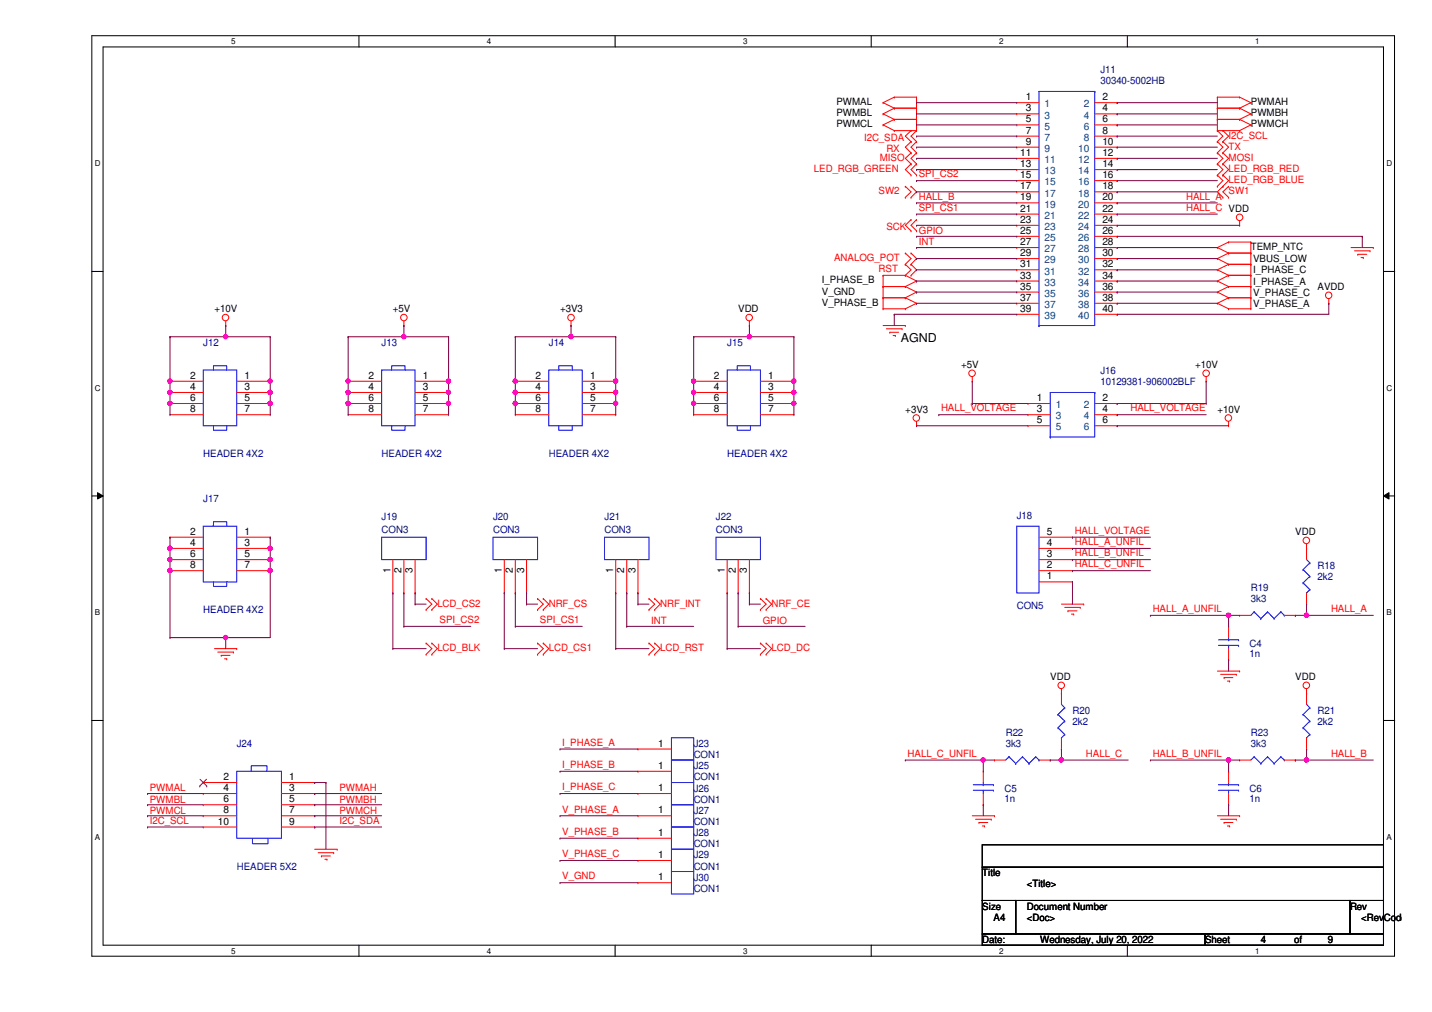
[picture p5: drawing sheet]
<svg xmlns="http://www.w3.org/2000/svg" width="297mm" height="210mm" viewBox="0 0 297 210" stroke-linecap="round" stroke-linejoin="round" font-family="sans-serif">
<path d="M19.1 7.4h270.2v190.9h-270.2zM21.4 9.7h265.6v186.3h-265.6z" fill="none" stroke="#000" stroke-width=".21"/>
<g fill="#fff">
<path d="M47.9 7.7h1v1.8h-1z"/>
<path d="M47.9 196.3h1v1.9h-1z"/>
</g>
<path d="M74.5 7.4v2.3M74.5 196v2.4" fill="none" stroke="#000" stroke-width=".21"/>
<g fill="#fff">
<path d="M101 7.7h.9v1.8h-.9z"/>
<path d="M101 196.3h.9v1.9h-.9z"/>
</g>
<path d="M127.6 7.4v2.3M127.6 196v2.4" fill="none" stroke="#000" stroke-width=".21"/>
<g fill="#fff">
<path d="M154.1 7.7h1v1.8h-1z"/>
<path d="M154.1 196.3h1v1.9h-1z"/>
</g>
<path d="M180.7 7.4v2.3M180.7 196v2.4" fill="none" stroke="#000" stroke-width=".21"/>
<g fill="#fff">
<path d="M207.3 7.7h.9v1.8h-.9z"/>
<path d="M207.3 196.3h.9v1.9h-.9z"/>
</g>
<path d="M233.8 7.4v2.3M233.8 196v2.4" fill="none" stroke="#000" stroke-width=".21"/>
<g fill="#fff">
<path d="M260.4 7.7h.9v1.8h-.9z"/>
<path d="M260.4 196.3h.9v1.9h-.9z"/>
<path d="M19.6 33h1.2v1.9h-1.2z"/>
<path d="M287.6 33h1.2v1.9h-1.2z"/>
<path d="M19.6 79.6h1.2v1.8h-1.2z"/>
<path d="M287.6 79.6h1.2v1.8h-1.2z"/>
</g>
<path d="M19.1 56.3h2.3M287 56.3h2.3" fill="none" stroke="#000" stroke-width=".21"/>
<g fill="#fff">
<path d="M19.6 126.2h1.1v1.8h-1.1z"/>
<path d="M287.6 126.2h1.1v1.8h-1.1z"/>
</g>
<path d="M19.1 102.9h2.3M20.2 102.2l1.2 .7-1.2 .6zM287 102.9l1.1-.7v1.3zM287 102.9h2.3" fill="none" stroke="#000" stroke-width=".21"/>
<path d="M20.2 102.2l1.2 .7-1.2 .6zM287 102.9l1.1-.7v1.3z" fill="#000"/>
<g fill="#fff">
<path d="M19.6 172.7h1.1v1.9h-1.1z"/>
<path d="M287.6 172.7h1.1v1.9h-1.1z"/>
</g>
<path d="M19.1 149.4h2.3M287 149.4h2.3M203.8 175.2h83.2v4.7h-83.2zM203.8 179.9h83.2v6.9h-83.2zM203.8 186.8h6.9v6.9h-6.9zM203.8 193.7h46.2v2.3h-46.2zM210.7 186.8h69.3v6.9h-69.3zM250 193.7h37v2.3h-37zM280 186.8h7v6.9h-7z" fill="none" stroke="#000" stroke-width=".21"/>
<g fill="none" stroke="#f00" stroke-width=".21">
<path d="M183.2 21.3h.1M183.2 23.6h.1M183.2 25.9h.1M183.2 21.3l2.3 1.1M183.2 23.6l2.3 1.2M183.2 25.9l2.3 1.2M185.5 22.4h.1M185.5 20.2h.1M185.5 24.8h.1M185.5 27.1h.1M185.5 22.4h4.6M185.5 20.2l-2.3 1.1"/>
<path d="M185.5 20.2h4.6M185.5 24.8h4.6M185.5 22.4l-2.3 1.2M185.5 27.1h4.6M185.5 24.8l-2.3 1.1M187.8 38.6h.1M187.8 38.6l1.2 1.2-1.2 1.1M189 34h.1M189 36.3h.1M189 38.6h.1M189 31.7h.1M189 27.1h.1"/>
<path d="M189 29.4h.1M189 34l-1.2 1.2 1.2 1.1M189 38.6l1.1 1.2-1.1 1.1M189 31.7l-1.2 1.2 1.2 1.1M189 27.1l-1.2 1.1 1.2 1.2M189 29.4l-1.2 1.1 1.2 1.2M190.1 20.2h.1M190.1 22.4h.1M190.1 24.8h.1M190.1 27.1h.1M190.1 34h.1M190.1 36.3h.1"/>
<path d="M190.1 31.7h.1M190.1 29.4h.1M190.1 20.2v6.9M190.1 34l-1.1 1.2 1.1 1.1M190.1 31.7l-1.1 1.2 1.1 1.1M190.1 27.1l-1.1 1.1 1.1 1.2M190.1 29.4l-1.1 1.1 1.1 1.2M210.9 21.3h.1M210.9 23.6h.1M210.9 25.9h.1M210.9 28.2h.1M210.9 30.5h.1"/>
<path d="M210.9 32.9h.1M210.9 35.2h.1M210.9 37.5h.1M210.9 39.8h.1M210.9 21.3h4.6M210.9 23.6h4.6M210.9 25.9h4.6M210.9 28.2h4.6M210.9 30.5h4.6M210.9 32.9h4.6M210.9 35.2h4.6M210.9 37.5h4.6"/>
<path d="M210.9 39.8h4.6M227.1 21.3h4.6M227.1 23.6h4.6M227.1 25.9h4.6M227.1 28.2h4.6M227.1 30.5h4.6M227.1 32.9h4.6M227.1 35.2h4.6M227.1 37.5h4.6M227.1 39.8h4.6M231.7 21.3h.1M231.7 23.6h.1"/>
<path d="M231.7 25.9h.1M231.7 28.2h.1M231.7 30.5h.1M231.7 32.9h.1M231.7 35.2h.1M231.7 37.5h.1M231.7 39.8h.1M252.5 22.4h.1M252.5 20.2h.1M252.5 24.8h.1M252.5 27.1h.1M252.5 36.3h.1"/>
<path d="M252.5 34h.1M252.5 38.6h.1M252.5 31.7h.1M252.5 29.4h.1M252.5 22.4h4.6M252.5 20.2h4.6M252.5 24.8h4.6M252.5 27.1h4.6M252.5 20.2v6.9M252.5 34l1.2 1.2-1.2 1.1M252.5 36.3l1.2 1.2-1.2 1.1M252.5 31.7l1.2 1.2-1.2 1.1"/>
<path d="M252.5 27.1l1.2 1.1-1.2 1.2M252.5 29.4l1.2 1.1-1.2 1.2M253.7 36.3h.1M253.7 34h.1M253.7 38.6h.1M253.7 31.7h.1M253.7 29.4h.1M253.7 27.1h.1M253.7 34l1.1 1.2-1.1 1.1M253.7 36.3l1.1 1.2-2.3 2.3 1.2 1.1M253.7 31.7l1.1 1.2-1.1 1.1M253.7 27.1l1.1 1.1-1.1 1.2"/>
<path d="M253.7 29.4l1.1 1.1-1.1 1.2M254.8 38.6h.1M254.8 38.6l-1.1 1.2 1.1 1.1M257.1 20.2h.1M257.1 22.4h.1M257.1 24.8h.1M257.1 27.1h.1M257.1 20.2l2.4 1.1M257.1 22.4l2.4 1.2M257.1 24.8l2.4 1.1M259.5 21.3h.1M259.5 23.6h.1"/>
<path d="M259.5 25.9h.1M259.5 21.3l-2.4 1.1M259.5 23.6l-2.4 1.2M259.5 25.9l-2.4 1.2M183.2 59.4h.1M183.2 57.1h.1M183.2 57.1h4.6M183.2 59.4h4.6M183.2 57.1v6.9M187.8 59.4h.1M187.8 57.1h.1M187.8 54.8h.1"/>
<path d="M187.8 52.5h.1M187.8 40.9h.1M187.8 59.4l2.3 1.2M187.8 57.1l2.3 1.2M187.8 54.8l1.2 1.2-1.2 1.1M187.8 52.5l1.2 1.1-1.2 1.2M189 57.1h.1M189 54.8h.1M189 52.5h.1M189 40.9h.1M189 45.6h.1M189 47.9h.1"/>
<path d="M189 54.8l1.1 1.2-1.1 1.1M189 52.5l1.1 1.1-1.1 1.2M189 45.6l-1.2 1.1 1.2 1.2M190.1 58.3h.1M190.1 45.6h.1M190.1 47.9h.1M190.1 58.3l-2.3 1.1M190.1 45.6l-1.1 1.1 1.1 1.2M210.9 42.1h.1M210.9 44.4h.1M210.9 46.7h.1M210.9 49h.1"/>
<path d="M210.9 51.3h.1M210.9 53.6h.1M210.9 56h.1M210.9 58.3h.1M210.9 51.3h4.6M210.9 42.1h4.6M210.9 44.4h4.6M210.9 46.7h4.6M210.9 49h4.6M210.9 53.6h4.6M210.9 56h4.6M210.9 58.3h4.6"/>
<path d="M227.1 51.3h4.6M227.1 42.1h4.6M227.1 44.4h4.6M227.1 46.7h4.6M227.1 49h4.6M227.1 53.6h4.6M227.1 56h4.6M227.1 58.3h4.6M231.7 42.1h.1M231.7 44.4h.1M231.7 46.7h.1M231.7 49h.1"/>
<path d="M231.7 51.3h.1M231.7 53.6h.1M231.7 56h.1M231.7 58.3h.1M252.5 51.3h.1M252.5 53.6h.1M252.5 56h.1M252.5 58.3h.1M252.5 51.3l2.3 1.2M252.5 53.6l2.3 1.2M252.5 56l2.3 1.1M252.5 58.3l2.3 1.1"/>
<path d="M253.7 40.9h.1M254.8 52.5h.1M254.8 50.2h.1M254.8 54.8h.1M254.8 57.1h.1M254.8 59.4h.1M254.8 40.9h.1M254.8 52.5h4.7M254.8 50.2l-2.3 1.1M254.8 50.2h4.7M254.8 52.5l-2.3 1.1M254.8 54.8h4.7"/>
<path d="M254.8 54.8l-2.3 1.2M254.8 57.1h4.7M254.8 57.1l-2.3 1.2M254.8 59.4h4.7M254.8 59.4l-2.3 1.2M257.1 46.7h.1M257.1 45.8v.9M259.5 50.2h.1M259.5 52.5h.1M259.5 54.8h.1M259.5 57.1h.1M259.5 59.4h.1"/>
<path d="M259.5 50.2v13.8M280.2 51.3h4.7M281 52h3.2M281.6 52.7h.1M281.6 52.7h1.9M282.3 53.4h.5M282.8 53.4h.1M284.2 52h.1M284.9 51.3h.1M35.3 79.1h.1M35.3 79.1h6.9M46.8 67.5h.1"/>
<path d="M46.8 66.6v.9M49.1 79.1h6.9M56 79.1h.1M72.2 79.1h.1M72.2 79.1h7M83.8 67.5h.1M83.8 66.6v.9M86.1 79.1h6.9M93 79.1h.1M106.9 79.1h.1M106.9 79.1h6.9M118.4 67.5h.1"/>
<path d="M118.4 66.6v.9M120.8 79.1h6.9M127.7 79.1h.1M143.9 79.1h.1M143.9 79.1h6.9M155.4 67.5h.1M155.4 66.6v.9M157.7 79.1h7M164.7 79.1h.1M183.2 64h.1M183.2 61.8h.1M183.2 61.8h4.6"/>
<path d="M183.2 64h4.6M183.2 67.5h4.6M183.9 68.2h3.2M184.6 68.9h.1M184.6 68.9h1.8M185.3 69.6h.4M185.7 69.6h.1M187.1 68.2h.1M187.8 64h.1M187.8 61.8h.1M187.8 67.5h.1M187.8 61.8l2.3 1.1"/>
<path d="M190.1 62.9h.1M190.1 60.6h.1M190.1 62.9l-2.3 1.1M190.1 60.6l-2.3 1.2M201.7 79.1h.1M201.7 78.1v1M210.9 60.6h.1M210.9 62.9h.1M210.9 65.2h.1M210.9 60.6h4.6M210.9 62.9h4.6M210.9 65.2h4.6"/>
<path d="M227.1 60.6h4.6M227.1 62.9h4.6M227.1 65.2h4.6M231.7 60.6h.1M231.7 62.9h.1M231.7 65.2h.1M250.2 79.1h.1M250.2 78.1v1M252.5 62.9h.1M252.5 60.6h.1M252.5 62.9l2.3 1.1M252.5 60.6l2.3 1.2"/>
<path d="M254.8 61.8h.1M254.8 64h.1M254.8 61.8l-2.3 1.1M254.8 61.8h4.7M254.8 64h4.7M259.5 61.8h.1M259.5 64h.1M275.6 62.9h.1M275.6 62v.9M35.3 81.4h.1M35.3 83.7h.1M35.3 86h.1"/>
<path d="M35.3 81.4h6.9M35.3 83.7h6.9M35.3 86h6.9M49.1 81.4h6.9M49.1 83.7h6.9M49.1 86h6.9M56 81.4h.1M56 83.7h.1M56 86h.1M72.2 81.4h.1M72.2 83.7h.1M72.2 86h.1"/>
<path d="M72.2 81.4h7M72.2 83.7h7M72.2 86h7M86.1 81.4h6.9M86.1 83.7h6.9M86.1 86h6.9M93 81.4h.1M93 83.7h.1M93 86h.1M106.9 81.4h.1M106.9 83.7h.1M106.9 86h.1"/>
<path d="M106.9 81.4h6.9M106.9 83.7h6.9M106.9 86h6.9M120.8 81.4h6.9M120.8 83.7h6.9M120.8 86h6.9M127.7 81.4h.1M127.7 83.7h.1M127.7 86h.1M143.9 81.4h.1M143.9 83.7h.1M143.9 86h.1"/>
<path d="M143.9 81.4h6.9M143.9 83.7h6.9M143.9 86h6.9M157.7 81.4h7M157.7 83.7h7M157.7 86h7M164.7 81.4h.1M164.7 83.7h.1M164.7 86h.1M190.1 88.3h.1M190.1 87.4v.9M213.2 83.7h.1"/>
<path d="M213.2 86h.1M213.2 88.3h.1M213.2 83.7h4.6M213.2 86h4.6M213.2 88.3h4.6M227.1 83.7h4.6M227.1 86h4.6M227.1 88.3h4.6M231.7 83.7h.1M231.7 86h.1M231.7 88.3h.1M254.8 88.3h.1"/>
<path d="M254.8 87.4v.9M35.3 111.4h.1M35.3 113.7h.1M35.3 116.1h.1M35.3 118.4h.1M35.3 118.4h6.9M35.3 116.1h6.9M35.3 113.7h6.9M35.3 111.4h6.9M49.1 118.4h6.9M49.1 116.1h6.9M49.1 113.7h6.9"/>
<path d="M49.1 111.4h6.9M56 111.4h.1M56 113.7h.1M56 116.1h.1M56 118.4h.1M81.5 116.1v6.9M83.8 116.1v6.9M86.1 116.1v6.9M104.6 116.1v6.9M106.9 116.1v6.9M109.2 116.1v6.9M127.7 116.1v6.9"/>
<path d="M130 116.1v6.9M132.3 116.1v6.9M150.8 116.1v6.9M153.1 116.1v6.9M155.4 116.1v6.9M215.5 118.4h7M215.5 116.1h7M215.5 113.7h7M215.5 111.4h7M222.5 118.4h.1M222.5 116.1h.1M222.5 113.7h.1"/>
<path d="M222.5 111.4h.1M271 113.7h.1M271 112.8v3.3M44.5 134.5h4.6M45.2 135.3h3.2M45.9 135.9h.1M45.9 135.9h1.8M46.6 136.7h.4M47 136.7h.1M48.4 135.3h.1M49.1 134.5h.1M81.5 123h.1"/>
<path d="M83.8 123h.1M86.1 123h.1M88.4 126.4h.1M88.4 124.2h.1M88.4 135.7h.1M88.4 133.4h.1M88.4 124.2l1.2 1.1-1.2 1.1M88.4 133.4l1.2 1.1-1.2 1.2M89.6 126.4h.1M89.6 124.2h.1M89.6 135.7h.1M89.6 133.4h.1"/>
<path d="M89.6 124.2l1.1 1.1-1.1 1.1M89.6 133.4l1.1 1.1-1.1 1.2M104.6 123h.1M106.9 123h.1M109.2 123h.1M111.5 126.4h.1M111.5 124.2h.1M111.5 135.7h.1M111.5 133.4h.1M111.5 124.2l1.2 1.1-1.2 1.1M111.5 133.4l1.2 1.1-1.2 1.2M112.7 126.4h.1"/>
<path d="M112.7 124.2h.1M112.7 135.7h.1M112.7 133.4h.1M112.7 124.2l1.1 1.1-1.1 1.1M112.7 133.4l1.1 1.1-1.1 1.2M127.7 123h.1M130 123h.1M132.3 123h.1M134.6 126.4h.1M134.6 124.2h.1M134.6 135.7h.1M134.6 133.4h.1"/>
<path d="M134.6 124.2l1.2 1.1-1.2 1.1M134.6 133.4l1.2 1.1-1.2 1.2M135.8 126.4h.1M135.8 124.2h.1M135.8 135.7h.1M135.8 133.4h.1M135.8 124.2l1.1 1.1-1.1 1.1M135.8 133.4l1.1 1.1-1.1 1.2M150.8 123h.1M153.1 123h.1M155.4 123h.1M157.7 126.4h.1"/>
<path d="M157.7 124.2h.1M157.7 135.7h.1M157.7 133.4h.1M157.7 124.2l1.2 1.1-1.2 1.1M157.7 133.4l1.2 1.1-1.2 1.2M158.9 126.4h.1M158.9 124.2h.1M158.9 135.7h.1M158.9 133.4h.1M158.9 124.2l1.2 1.1-1.2 1.1M158.9 133.4l1.2 1.1-1.2 1.2M215.5 120.7h7"/>
<path d="M220.2 125.3h4.6M220.9 126h3.2M221.5 126.7h.1M221.5 126.7h1.9M222.3 127.4h.4M222.5 120.7h.1M222.7 127.4h.1M224.1 126h.1M224.8 125.3h.1M252.5 139.2h4.6M253.2 139.9h3.3M254.8 129.9h.1"/>
<path d="M254.8 136.9h.1M254.8 129.9v2.3M254.8 134.5v2.4M256.5 139.9h.1M257.1 139.2h.1M257.1 127.6h.1M257.1 127.6h2.4M266.4 127.6h2.3M268.7 127.6h.1M271 125.3h.1M271 123v2.3M132.3 155.4h.1"/>
<path d="M132.3 160h.1M132.3 155.4h7M132.3 160h7M204 160h.1M204 160v2.3M206.3 157.6h.1M206.3 157.6h2.3M215.5 157.6h2.3M217.8 157.6h.1M220.2 143.8h.1M220.2 155.4h.1M220.2 142.9v3.2"/>
<path d="M220.2 153v2.4M253.9 140.5h.1M253.9 140.5h1.8M254.6 141.3h.5M254.8 160h.1M254.8 160v2.3M255.1 141.3h.1M257.1 157.6h.1M257.1 157.6h2.4M266.4 157.6h2.3M268.7 157.6h.1M271 143.8h.1"/>
<path d="M271 155.4h.1M271 142.9v3.2M271 153v2.4M42.2 162.3h.1M42.2 164.6h.1M42.2 166.9h.1M42.2 169.2h.1M42.2 171.5h.1M42.2 169.2h6.9M42.2 162.3h6.9M42.2 164.6h6.9M42.2 166.9h6.9"/>
<path d="M42.2 171.5h6.9M58.4 169.2h6.9M58.4 162.3h6.9M58.4 164.6h6.9M58.4 166.9h6.9M58.4 171.5h6.9M65.3 162.3h.1M65.3 164.6h.1M65.3 166.9h.1M65.3 169.2h.1M65.3 171.5h.1M65.3 176.1h4.6"/>
<path d="M66 176.9h3.2M66.7 177.5h.1M66.7 177.5h1.8M67.4 178.2h.4M67.8 178.2h.1M69.2 176.9h.1M69.9 176.1h.1M132.3 173.9h.1M132.3 164.6h.1M132.3 178.5h.1M132.3 169.2h.1M132.3 169.2h7"/>
<path d="M132.3 173.9h7M132.3 164.6h7M132.3 178.5h7M201.7 169.2h4.6M202.4 169.9h3.2M203.1 170.6h.1M203.1 170.6h1.8M203.8 171.3h.4M204 166.9h.1M204 164.6v2.3M204.2 171.3h.1M205.6 169.9h.1"/>
<path d="M206.3 169.2h.1M252.5 169.2h4.6M253.2 169.9h3.3M253.9 170.6h.1M253.9 170.6h1.8M254.6 171.3h.5M254.8 166.9h.1M254.8 164.6v2.3M255.1 171.3h.1M256.5 169.9h.1M257.1 169.2h.1M132.3 183.1h.1"/>
<path d="M132.3 183.1h7"/>
<circle cx="257.1" cy="45.1" r=".68"/>
<circle cx="46.8" cy="65.9" r=".68"/>
<circle cx="83.8" cy="65.9" r=".68"/>
<circle cx="118.5" cy="65.9" r=".68"/>
<circle cx="155.4" cy="65.9" r=".68"/>
<circle cx="201.6" cy="77.4" r=".68"/>
<circle cx="250.2" cy="77.4" r=".68"/>
<circle cx="275.6" cy="61.2" r=".67"/>
<circle cx="190.1" cy="86.7" r=".68"/>
<circle cx="254.8" cy="86.7" r=".68"/>
<circle cx="271" cy="112.1" r=".68"/>
<circle cx="220.1" cy="142.1" r=".68"/>
<circle cx="271" cy="142.1" r=".68"/>
</g>
<g fill="none" stroke="#00f" stroke-width=".21">
<path d="M227.1 19h.1M227.1 19v48.5h-11.6M227.1 19h-11.6v48.5M42.2 76.7h6.9v11.6h-6.9zM44.3 76.7v-.8h2.7v.8M79.2 76.7h6.9v11.6h-6.9zM81.2 76.7v-.8h2.8v.8M113.8 76.7h7v11.6h-7zM115.9 76.7v-.8h2.8v.8M150.8 76.7h6.9v11.6h-6.9zM152.9 76.7v-.8h2.8v.8M215.5 67.5h.1"/>
<path d="M44.3 88.3v.9h2.7v-.9M81.2 88.3v.9h2.8v-.9M115.9 88.3v.9h2.8v-.9M152.9 88.3v.9h2.8v-.9M217.8 90.6h.1M227.1 81.4h.1M227.1 81.4h-9.3v9.2M227.1 81.4v9.2h-9.3M42.2 109.1h6.9v11.6h-6.9zM44.3 109.1v-.9h2.7v.9M79.2 111.4h9.2v4.7h-9.2zM102.3 111.4h9.2v4.7h-9.2z"/>
<path d="M125.4 111.4h9.2v4.7h-9.2zM148.5 111.4h9.2v4.7h-9.2zM210.9 109.1h4.6v13.9h-4.6zM270.3 118.2h.1M270.3 118.2l1.4 1.3M271 116.1l.7 .7M271.7 116.8h.1M271.7 119.5h.1M271.7 116.8l-1.4 1.4M271.7 119.5l-1.4 1.4M44.3 120.7v.9h2.7v-.9M252.7 133.9h4.2"/>
<path d="M252.7 132.7h4.2M254.8 132.7h.1M254.8 133.9h.1M254.8 132.2v.5M254.8 133.9v.6M256.9 133.9h.1M256.9 132.7h.1M260.1 126.9h.1M260.1 126.9l-.6 .7M260.1 126.9l1.4 1.4M261.5 128.3h.1M262.9 126.9h.1"/>
<path d="M262.9 126.9l-1.4 1.4M262.9 126.9l1.4 1.4M264.3 128.3h.1M265.7 126.9h.1M265.7 126.9l-1.4 1.4M265.7 126.9l.7 .7M266.4 127.6h.1M270.3 120.9h.1M270.3 120.9l1.4 1.4M271 123h.1M271.7 122.3h.1M271.7 122.3l-.7 .7"/>
<path d="M49.1 160h9.3v13.9h-9.3zM52.1 160v-1.2h3.3v1.2M139.3 153h4.6v4.6h-4.6zM139.3 157.6h4.6v4.7h-4.6zM209.3 157h.1M209.3 157l-.7 .6M209.3 157l1.4 1.4M210.7 158.4h.1M212.1 157h.1M212.1 157l-1.4 1.4M212.1 157l1.3 1.4M213.4 158.4h.1"/>
<path d="M214.8 157h.1M214.8 157l-1.4 1.4M214.8 157l.7 .6M215.5 157.6h.1M219.5 148.2h.1M219.5 151h.1M219.5 148.2l1.4 1.4M219.5 151l1.4 1.4M220.2 153h.1M220.2 146.1l.7 .7M220.9 146.8h.1M220.9 149.6h.1"/>
<path d="M220.9 152.4h.1M220.9 146.8l-1.4 1.4M220.9 149.6l-1.4 1.4M220.9 152.4l-.7 .6M260.1 157h.1M260.1 157l-.6 .6M260.1 157l1.4 1.4M261.5 158.4h.1M262.9 157h.1M262.9 157l-1.4 1.4M262.9 157l1.4 1.4M264.3 158.4h.1"/>
<path d="M265.7 157h.1M265.7 157l-1.4 1.4M265.7 157l.7 .6M266.4 157.6h.1M270.3 148.2h.1M270.3 151h.1M270.3 148.2l1.4 1.4M270.3 151l1.4 1.4M271 153h.1M271 146.1l.7 .7M271.7 146.8h.1M271.7 149.6h.1"/>
<path d="M271.7 152.4h.1M271.7 146.8l-1.4 1.4M271.7 149.6l-1.4 1.4M271.7 152.4l-.7 .6M52.4 173.9v1.1h3.2v-1.1M139.3 171.5h4.6v4.6h-4.6zM139.3 162.3h4.6v4.6h-4.6zM139.3 176.1h4.6v4.7h-4.6zM139.3 166.9h4.6v4.6h-4.6zM201.9 163.9h4.2M201.9 162.8h4.2M204 162.8h.1"/>
<path d="M204 163.9h.1M204 162.3v.5M204 163.9v.7M206.1 163.9h.1M206.1 162.8h.1M252.7 163.9h4.2M252.7 162.8h4.2M254.8 162.8h.1M254.8 163.9h.1M254.8 162.3v.5M254.8 163.9v.7M256.9 163.9h.1"/>
<path d="M256.9 162.8h.1M139.3 180.8h4.6v4.6h-4.6z"/>
</g>
<path d="M41.4 163h.1M41.5 161.6l1.4 1.4M42.8 161.6l-1.4 1.4M42.9 163h.1" fill="none" stroke="#804000" stroke-width=".21"/>
<g fill="none" stroke="#800040" stroke-width=".21">
<path d="M190.1 21.3h.1M190.1 23.6h.1M190.1 25.9h.1M190.1 28.2h.1M190.1 30.5h.1M190.1 32.9h.1M190.1 35.2h.1M190.1 37.5h.1M190.1 39.8h.1M190.1 21.3h20.8M190.1 23.6h20.8M190.1 25.9h20.8"/>
<path d="M190.1 28.2h20.8M190.1 30.5h20.8M190.1 32.9h20.8M190.1 35.2h20.8M190.1 37.5h20.8M190.1 39.8h20.8M231.7 21.3h.1M231.7 23.6h.1M231.7 25.9h.1M231.7 28.2h.1M231.7 30.5h.1M231.7 32.9h.1"/>
<path d="M231.7 35.2h.1M231.7 37.5h.1M231.7 39.8h.1M231.7 21.3h20.8M231.7 23.6h20.8M231.7 25.9h20.8M231.7 28.2h20.8M231.7 30.5h20.8M231.7 32.9h20.8M231.7 35.2h20.8M231.7 37.5h20.8M231.7 39.8h20.8"/>
<path d="M190.1 58.3h.1M190.1 56h.1M190.1 53.6h.1M190.1 51.3h.1M190.1 49h.1M190.1 46.7h.1M190.1 44.4h.1M190.1 42.1h.1M190.1 42.1h20.8M190.1 44.4h20.8M190.1 46.7h20.8M190.1 49h20.8"/>
<path d="M190.1 51.3h20.8M190.1 53.6h20.8M190.1 56h20.8M190.1 58.3h20.8M231.7 42.1h.1M231.7 44.4h.1M231.7 46.7h.1M231.7 49h.1M231.7 51.3h.1M231.7 53.6h.1M231.7 56h.1M231.7 58.3h.1"/>
<path d="M231.7 42.1h20.8M231.7 44.4h20.8M231.7 46.7h25.4M231.7 49h50.9M231.7 51.3h20.8M231.7 53.6h20.8M231.7 56h20.8M231.7 58.3h20.8M282.6 49h.1M282.6 49v2.3M185.5 65.2h.1M185.5 65.2h25.4"/>
<path d="M185.5 65.2v2.3M190.1 62.9h.1M190.1 60.6h.1M190.1 60.6h20.8M190.1 62.9h20.8M201.7 79.1v4.6M231.7 60.6h.1M231.7 62.9h.1M231.7 65.2h.1M231.7 60.6h20.8M231.7 62.9h20.8M250.2 79.1v4.6"/>
<path d="M275.6 62.9h.1M275.6 62.9v2.3h-43.9M190.1 88.3h.1M190.1 88.3h23.1M194.7 86h.1M194.7 86h18.5M201.7 83.7h.1M201.7 83.7h11.5M231.7 86h.1M231.7 83.7h.1M231.7 88.3h.1M231.7 86h18.5"/>
<path d="M231.7 83.7h18.5M231.7 88.3h23.1M250.2 83.7h.1M222.5 111.4h.1M222.5 113.7h.1M222.5 116.1h.1M222.5 118.4h.1M222.5 111.4h16.1M222.5 113.7h16.1M222.5 116.1h16.1M222.5 118.4h16.1M222.5 120.7h.1"/>
<path d="M222.5 120.7v4.6M268.7 127.6h.1M271 125.3h.1M271 125.3v2.3h-2.3"/>
</g>
<circle cx="271" cy="127.6" r=".45" fill="#f0f"/>
<circle cx="271" cy="127.6" r=".45" fill="none" stroke="#f0f" stroke-width=".21"/>
<path d="M254.8 136.9h.1M254.8 127.6h.1M254.8 127.6v2.3M254.8 136.9v2.3" fill="none" stroke="#800040" stroke-width=".21"/>
<circle cx="254.8" cy="127.6" r=".45" fill="#f0f"/>
<circle cx="254.8" cy="127.6" r=".45" fill="none" stroke="#f0f" stroke-width=".21"/>
<path d="M238.6 127.6h.1M238.6 127.6h18.5M254.8 127.6h.1M271 127.6h.1M271 127.6h13.9M238.6 157.6h.1M238.6 157.6h18.5M254.8 157.6h.1M271 155.4h.1M271 155.4v2.2" fill="none" stroke="#800040" stroke-width=".21"/>
<circle cx="254.8" cy="157.6" r=".45" fill="#f0f"/>
<circle cx="254.8" cy="157.6" r=".45" fill="none" stroke="#f0f" stroke-width=".21"/>
<path d="M254.8 157.6h.1M254.8 157.6v2.4M268.7 157.6h.1M268.7 157.6h16.2M271 157.6h.1" fill="none" stroke="#800040" stroke-width=".21"/>
<circle cx="271" cy="157.6" r=".45" fill="#f0f"/>
<circle cx="271" cy="157.6" r=".45" fill="none" stroke="#f0f" stroke-width=".21"/>
<path d="M187.8 157.6h.1M187.8 157.6h16.2M220.2 155.4h.1M220.2 155.4v2.2M254.8 166.9h.1M254.8 166.9v2.3" fill="none" stroke="#800040" stroke-width=".21"/>
<circle cx="203.9" cy="157.6" r=".45" fill="#f0f"/>
<circle cx="203.9" cy="157.6" r=".45" fill="none" stroke="#f0f" stroke-width=".21"/>
<path d="M204 157.6h.1M204 157.6h2.3M204 157.6v2.4M217.8 157.6h.1M217.8 157.6h16.2M220.2 157.6h.1" fill="none" stroke="#800040" stroke-width=".21"/>
<circle cx="220.1" cy="157.6" r=".45" fill="#f0f"/>
<circle cx="220.1" cy="157.6" r=".45" fill="none" stroke="#f0f" stroke-width=".21"/>
<g fill="none" stroke="#800040" stroke-width=".21">
<path d="M35.3 69.8h.1M35.3 69.8v9.3M35.3 69.8h20.7M46.8 67.5h.1M46.8 69.8h.1M46.8 67.5v2.3M83.8 67.5h.1M83.8 67.5v2.3M118.4 67.5h.1M118.4 67.5v2.3M155.4 67.5h.1M155.4 67.5v2.3"/>
<path d="M204 166.9h.1M204 166.9v2.3"/>
</g>
<circle cx="46.8" cy="69.8" r=".45" fill="#f0f"/>
<circle cx="46.8" cy="69.8" r=".45" fill="none" stroke="#f0f" stroke-width=".21"/>
<path d="M56 69.8h.1M56 69.8v9.3M72.2 69.8h.1M72.2 69.8v9.3M72.2 69.8h20.8M83.8 69.8h.1" fill="none" stroke="#800040" stroke-width=".21"/>
<circle cx="83.7" cy="69.8" r=".45" fill="#f0f"/>
<circle cx="83.7" cy="69.8" r=".45" fill="none" stroke="#f0f" stroke-width=".21"/>
<path d="M93 69.8h.1M93 69.8v9.3M106.9 69.8h.1M106.9 69.8h20.8M106.9 69.8v9.3M118.4 69.8h.1" fill="none" stroke="#800040" stroke-width=".21"/>
<circle cx="118.4" cy="69.8" r=".45" fill="#f0f"/>
<circle cx="118.4" cy="69.8" r=".45" fill="none" stroke="#f0f" stroke-width=".21"/>
<path d="M127.7 69.8h.1M127.7 69.8v9.3M143.9 69.8h.1M143.9 69.8h20.8M143.9 69.8v9.3M155.4 69.8h.1" fill="none" stroke="#800040" stroke-width=".21"/>
<circle cx="155.4" cy="69.8" r=".45" fill="#f0f"/>
<circle cx="155.4" cy="69.8" r=".45" fill="none" stroke="#f0f" stroke-width=".21"/>
<path d="M35.3 79.1h.1M35.3 79.1v2.3M164.7 69.8h.1M164.7 69.8v9.3" fill="none" stroke="#800040" stroke-width=".21"/>
<circle cx="35.2" cy="81.4" r=".45" fill="#f0f"/>
<circle cx="35.2" cy="81.4" r=".45" fill="none" stroke="#f0f" stroke-width=".21"/>
<circle cx="35.2" cy="79.1" r=".45" fill="#f0f"/>
<circle cx="35.2" cy="79.1" r=".45" fill="none" stroke="#f0f" stroke-width=".21"/>
<path d="M56 79.1h.1M56 79.1v2.3" fill="none" stroke="#800040" stroke-width=".21"/>
<circle cx="56" cy="81.4" r=".45" fill="#f0f"/>
<circle cx="56" cy="81.4" r=".45" fill="none" stroke="#f0f" stroke-width=".21"/>
<circle cx="56" cy="79.1" r=".45" fill="#f0f"/>
<circle cx="56" cy="79.1" r=".45" fill="none" stroke="#f0f" stroke-width=".21"/>
<path d="M72.2 79.1h.1M72.2 79.1v2.3" fill="none" stroke="#800040" stroke-width=".21"/>
<circle cx="72.2" cy="81.4" r=".45" fill="#f0f"/>
<circle cx="72.2" cy="81.4" r=".45" fill="none" stroke="#f0f" stroke-width=".21"/>
<circle cx="72.2" cy="79.1" r=".45" fill="#f0f"/>
<circle cx="72.2" cy="79.1" r=".45" fill="none" stroke="#f0f" stroke-width=".21"/>
<path d="M93 79.1h.1M93 79.1v2.3" fill="none" stroke="#800040" stroke-width=".21"/>
<circle cx="93" cy="81.4" r=".45" fill="#f0f"/>
<circle cx="93" cy="81.4" r=".45" fill="none" stroke="#f0f" stroke-width=".21"/>
<circle cx="93" cy="79.1" r=".45" fill="#f0f"/>
<circle cx="93" cy="79.1" r=".45" fill="none" stroke="#f0f" stroke-width=".21"/>
<path d="M106.9 79.1h.1M106.9 79.1v2.3" fill="none" stroke="#800040" stroke-width=".21"/>
<circle cx="106.9" cy="81.4" r=".45" fill="#f0f"/>
<circle cx="106.9" cy="81.4" r=".45" fill="none" stroke="#f0f" stroke-width=".21"/>
<circle cx="106.9" cy="79.1" r=".45" fill="#f0f"/>
<circle cx="106.9" cy="79.1" r=".45" fill="none" stroke="#f0f" stroke-width=".21"/>
<path d="M127.7 79.1h.1M127.7 79.1v2.3" fill="none" stroke="#800040" stroke-width=".21"/>
<circle cx="127.7" cy="81.4" r=".45" fill="#f0f"/>
<circle cx="127.7" cy="81.4" r=".45" fill="none" stroke="#f0f" stroke-width=".21"/>
<circle cx="127.7" cy="79.1" r=".45" fill="#f0f"/>
<circle cx="127.7" cy="79.1" r=".45" fill="none" stroke="#f0f" stroke-width=".21"/>
<path d="M143.9 79.1h.1M143.9 79.1v2.3" fill="none" stroke="#800040" stroke-width=".21"/>
<circle cx="143.9" cy="81.4" r=".45" fill="#f0f"/>
<circle cx="143.9" cy="81.4" r=".45" fill="none" stroke="#f0f" stroke-width=".21"/>
<circle cx="143.9" cy="79.1" r=".45" fill="#f0f"/>
<circle cx="143.9" cy="79.1" r=".45" fill="none" stroke="#f0f" stroke-width=".21"/>
<path d="M164.7 79.1h.1M164.7 79.1v2.3" fill="none" stroke="#800040" stroke-width=".21"/>
<circle cx="164.6" cy="81.4" r=".45" fill="#f0f"/>
<circle cx="164.6" cy="81.4" r=".45" fill="none" stroke="#f0f" stroke-width=".21"/>
<circle cx="164.6" cy="79.1" r=".45" fill="#f0f"/>
<circle cx="164.6" cy="79.1" r=".45" fill="none" stroke="#f0f" stroke-width=".21"/>
<path d="M35.3 81.4h.1M35.3 81.4v2.3M56 81.4h.1M56 81.4v2.3M72.2 81.4h.1M72.2 81.4v2.3" fill="none" stroke="#800040" stroke-width=".21"/>
<circle cx="72.2" cy="83.7" r=".45" fill="#f0f"/>
<circle cx="72.2" cy="83.7" r=".45" fill="none" stroke="#f0f" stroke-width=".21"/>
<path d="M93 81.4h.1M93 81.4v2.3M106.9 81.4h.1M106.9 81.4v2.3M127.7 81.4h.1M127.7 81.4v2.3" fill="none" stroke="#800040" stroke-width=".21"/>
<circle cx="127.7" cy="83.7" r=".45" fill="#f0f"/>
<circle cx="127.7" cy="83.7" r=".45" fill="none" stroke="#f0f" stroke-width=".21"/>
<path d="M35.3 83.7h.1M35.3 83.7v2.3M143.9 81.4h.1M143.9 81.4v2.3M164.7 81.4h.1M164.7 81.4v2.3" fill="none" stroke="#800040" stroke-width=".21"/>
<circle cx="35.2" cy="83.7" r=".45" fill="#f0f"/>
<circle cx="35.2" cy="83.7" r=".45" fill="none" stroke="#f0f" stroke-width=".21"/>
<path d="M56 83.7h.1M56 83.7v2.3" fill="none" stroke="#800040" stroke-width=".21"/>
<circle cx="56" cy="83.7" r=".45" fill="#f0f"/>
<circle cx="56" cy="83.7" r=".45" fill="none" stroke="#f0f" stroke-width=".21"/>
<path d="M72.2 83.7h.1M72.2 83.7v2.3M93 83.7h.1M93 83.7v2.3" fill="none" stroke="#800040" stroke-width=".21"/>
<circle cx="93" cy="83.7" r=".45" fill="#f0f"/>
<circle cx="93" cy="83.7" r=".45" fill="none" stroke="#f0f" stroke-width=".21"/>
<path d="M106.9 83.7h.1M106.9 83.7v2.3" fill="none" stroke="#800040" stroke-width=".21"/>
<circle cx="106.9" cy="83.7" r=".45" fill="#f0f"/>
<circle cx="106.9" cy="83.7" r=".45" fill="none" stroke="#f0f" stroke-width=".21"/>
<path d="M127.7 83.7h.1M127.7 83.7v2.3M143.9 83.7h.1M143.9 83.7v2.3" fill="none" stroke="#800040" stroke-width=".21"/>
<circle cx="143.9" cy="83.7" r=".45" fill="#f0f"/>
<circle cx="143.9" cy="83.7" r=".45" fill="none" stroke="#f0f" stroke-width=".21"/>
<path d="M164.7 83.7h.1M164.7 83.7v2.3" fill="none" stroke="#800040" stroke-width=".21"/>
<circle cx="164.6" cy="83.7" r=".45" fill="#f0f"/>
<circle cx="164.6" cy="83.7" r=".45" fill="none" stroke="#f0f" stroke-width=".21"/>
<path d="M35.3 111.4h.1M35.3 113.7h.1M35.3 111.4v4.7M56 111.4h.1M56 111.4v2.3M35.3 132.2h.1M35.3 132.2h11.5" fill="none" stroke="#800040" stroke-width=".21"/>
<circle cx="35.2" cy="116.1" r=".45" fill="#f0f"/>
<circle cx="35.2" cy="116.1" r=".45" fill="none" stroke="#f0f" stroke-width=".21"/>
<circle cx="35.2" cy="113.7" r=".45" fill="#f0f"/>
<circle cx="35.2" cy="113.7" r=".45" fill="none" stroke="#f0f" stroke-width=".21"/>
<path d="M56 113.7h.1M56 113.7v2.4" fill="none" stroke="#800040" stroke-width=".21"/>
<circle cx="56" cy="113.7" r=".45" fill="#f0f"/>
<circle cx="56" cy="113.7" r=".45" fill="none" stroke="#f0f" stroke-width=".21"/>
<path d="M35.3 116.1h.1M35.3 116.1v2.3M56 116.1h.1M56 116.1v2.3" fill="none" stroke="#800040" stroke-width=".21"/>
<circle cx="56" cy="116.1" r=".45" fill="#f0f"/>
<circle cx="56" cy="116.1" r=".45" fill="none" stroke="#f0f" stroke-width=".21"/>
<path d="M56 118.4h.1M56 118.4v13.8" fill="none" stroke="#800040" stroke-width=".21"/>
<circle cx="56" cy="118.3" r=".45" fill="#f0f"/>
<circle cx="56" cy="118.3" r=".45" fill="none" stroke="#f0f" stroke-width=".21"/>
<path d="M35.3 118.4h.1M35.3 118.4v13.8" fill="none" stroke="#800040" stroke-width=".21"/>
<circle cx="35.2" cy="118.3" r=".45" fill="#f0f"/>
<circle cx="35.2" cy="118.3" r=".45" fill="none" stroke="#f0f" stroke-width=".21"/>
<path d="M46.8 132.2h.1M46.8 132.2v2.3M46.8 132.2h9.2" fill="none" stroke="#800040" stroke-width=".21"/>
<circle cx="46.8" cy="132.2" r=".45" fill="#f0f"/>
<circle cx="46.8" cy="132.2" r=".45" fill="none" stroke="#f0f" stroke-width=".21"/>
<g fill="none" stroke="#800040" stroke-width=".21">
<path d="M81.5 123h.1M81.5 134.5h.1M81.5 134.5h6.9M81.5 123v11.5M83.8 123h.1M83.8 129.9h.1M83.8 129.9h13.9M83.8 123v6.9M86.1 123h.1M86.1 125.3h.1M86.1 125.3h2.3M86.1 123v2.3"/>
<path d="M104.6 123h.1M104.6 134.5h.1M104.6 134.5h6.9M104.6 123v11.5M106.9 123h.1M106.9 129.9h.1M106.9 129.9h13.9M106.9 123v6.9M109.2 123h.1M109.2 125.3h.1M109.2 125.3h2.3M109.2 123v2.3"/>
<path d="M127.7 123h.1M127.7 134.5h.1M127.7 134.5h6.9M127.7 123v11.5M130 123h.1M130 129.9h.1M130 129.9h13.9M130 123v6.9M132.3 123h.1M132.3 125.3h.1M132.3 125.3h2.3M132.3 123v2.3"/>
<path d="M150.8 123h.1M150.8 134.5h.1M150.8 123v11.5M150.8 134.5h6.9M153.1 123h.1M153.1 129.9h.1M153.1 123v6.9M153.1 129.9h13.9M155.4 123h.1M155.4 125.3h.1M155.4 123v2.3M155.4 125.3h2.3"/>
<path d="M116.2 155.4h.1M116.2 160h.1M116.2 155.4h16.1M116.2 160h16.1M30.6 164.6h.1M30.6 166.9h.1M30.6 169.2h.1M30.6 171.5h.1M30.6 164.6h11.6M30.6 169.2h11.6M30.6 166.9h11.6M30.6 171.5h11.6"/>
<path d="M65.3 162.3h.1M65.3 164.6h.1M65.3 166.9h.1M65.3 169.2h.1M65.3 171.5h.1M65.3 164.6h13.9M65.3 169.2h13.9M65.3 162.3h2.3M65.3 166.9h13.9M65.3 171.5h13.9M67.6 162.3h.1M67.6 162.3v13.8"/>
<path d="M116.2 164.6h.1M116.2 169.2h.1M116.2 173.9h.1M116.2 178.5h.1M116.2 164.6h16.1M116.2 169.2h16.1M116.2 173.9h16.1M116.2 178.5h16.1M116.2 183.1h.1M116.2 183.1h16.1"/>
</g>
<circle cx="271" cy="127.6" r=".45" fill="#f0f"/>
<circle cx="271" cy="127.6" r=".45" fill="none" stroke="#f0f" stroke-width=".21"/>
<circle cx="254.8" cy="127.6" r=".45" fill="#f0f"/>
<circle cx="254.8" cy="127.6" r=".45" fill="none" stroke="#f0f" stroke-width=".21"/>
<circle cx="254.8" cy="157.6" r=".45" fill="#f0f"/>
<circle cx="254.8" cy="157.6" r=".45" fill="none" stroke="#f0f" stroke-width=".21"/>
<circle cx="271" cy="157.6" r=".45" fill="#f0f"/>
<circle cx="271" cy="157.6" r=".45" fill="none" stroke="#f0f" stroke-width=".21"/>
<circle cx="203.9" cy="157.6" r=".45" fill="#f0f"/>
<circle cx="203.9" cy="157.6" r=".45" fill="none" stroke="#f0f" stroke-width=".21"/>
<circle cx="220.1" cy="157.6" r=".45" fill="#f0f"/>
<circle cx="220.1" cy="157.6" r=".45" fill="none" stroke="#f0f" stroke-width=".21"/>
<circle cx="46.8" cy="69.8" r=".45" fill="#f0f"/>
<circle cx="46.8" cy="69.8" r=".45" fill="none" stroke="#f0f" stroke-width=".21"/>
<circle cx="83.7" cy="69.8" r=".45" fill="#f0f"/>
<circle cx="83.7" cy="69.8" r=".45" fill="none" stroke="#f0f" stroke-width=".21"/>
<circle cx="118.4" cy="69.8" r=".45" fill="#f0f"/>
<circle cx="118.4" cy="69.8" r=".45" fill="none" stroke="#f0f" stroke-width=".21"/>
<circle cx="155.4" cy="69.8" r=".45" fill="#f0f"/>
<circle cx="155.4" cy="69.8" r=".45" fill="none" stroke="#f0f" stroke-width=".21"/>
<circle cx="35.2" cy="81.4" r=".45" fill="#f0f"/>
<circle cx="35.2" cy="81.4" r=".45" fill="none" stroke="#f0f" stroke-width=".21"/>
<circle cx="35.2" cy="79.1" r=".45" fill="#f0f"/>
<circle cx="35.2" cy="79.1" r=".45" fill="none" stroke="#f0f" stroke-width=".21"/>
<circle cx="56" cy="81.4" r=".45" fill="#f0f"/>
<circle cx="56" cy="81.4" r=".45" fill="none" stroke="#f0f" stroke-width=".21"/>
<circle cx="56" cy="79.1" r=".45" fill="#f0f"/>
<circle cx="56" cy="79.1" r=".45" fill="none" stroke="#f0f" stroke-width=".21"/>
<circle cx="72.2" cy="81.4" r=".45" fill="#f0f"/>
<circle cx="72.2" cy="81.4" r=".45" fill="none" stroke="#f0f" stroke-width=".21"/>
<circle cx="72.2" cy="79.1" r=".45" fill="#f0f"/>
<circle cx="72.2" cy="79.1" r=".45" fill="none" stroke="#f0f" stroke-width=".21"/>
<circle cx="93" cy="81.4" r=".45" fill="#f0f"/>
<circle cx="93" cy="81.4" r=".45" fill="none" stroke="#f0f" stroke-width=".21"/>
<circle cx="93" cy="79.1" r=".45" fill="#f0f"/>
<circle cx="93" cy="79.1" r=".45" fill="none" stroke="#f0f" stroke-width=".21"/>
<circle cx="106.9" cy="81.4" r=".45" fill="#f0f"/>
<circle cx="106.9" cy="81.4" r=".45" fill="none" stroke="#f0f" stroke-width=".21"/>
<circle cx="106.9" cy="79.1" r=".45" fill="#f0f"/>
<circle cx="106.9" cy="79.1" r=".45" fill="none" stroke="#f0f" stroke-width=".21"/>
<circle cx="127.7" cy="81.4" r=".45" fill="#f0f"/>
<circle cx="127.7" cy="81.4" r=".45" fill="none" stroke="#f0f" stroke-width=".21"/>
<circle cx="127.7" cy="79.1" r=".45" fill="#f0f"/>
<circle cx="127.7" cy="79.1" r=".45" fill="none" stroke="#f0f" stroke-width=".21"/>
<circle cx="143.9" cy="81.4" r=".45" fill="#f0f"/>
<circle cx="143.9" cy="81.4" r=".45" fill="none" stroke="#f0f" stroke-width=".21"/>
<circle cx="143.9" cy="79.1" r=".45" fill="#f0f"/>
<circle cx="143.9" cy="79.1" r=".45" fill="none" stroke="#f0f" stroke-width=".21"/>
<circle cx="164.6" cy="81.4" r=".45" fill="#f0f"/>
<circle cx="164.6" cy="81.4" r=".45" fill="none" stroke="#f0f" stroke-width=".21"/>
<circle cx="164.6" cy="79.1" r=".45" fill="#f0f"/>
<circle cx="164.6" cy="79.1" r=".45" fill="none" stroke="#f0f" stroke-width=".21"/>
<circle cx="72.2" cy="83.7" r=".45" fill="#f0f"/>
<circle cx="72.2" cy="83.7" r=".45" fill="none" stroke="#f0f" stroke-width=".21"/>
<circle cx="127.7" cy="83.7" r=".45" fill="#f0f"/>
<circle cx="127.7" cy="83.7" r=".45" fill="none" stroke="#f0f" stroke-width=".21"/>
<circle cx="35.2" cy="83.7" r=".45" fill="#f0f"/>
<circle cx="35.2" cy="83.7" r=".45" fill="none" stroke="#f0f" stroke-width=".21"/>
<circle cx="56" cy="83.7" r=".45" fill="#f0f"/>
<circle cx="56" cy="83.7" r=".45" fill="none" stroke="#f0f" stroke-width=".21"/>
<circle cx="93" cy="83.7" r=".45" fill="#f0f"/>
<circle cx="93" cy="83.7" r=".45" fill="none" stroke="#f0f" stroke-width=".21"/>
<circle cx="106.9" cy="83.7" r=".45" fill="#f0f"/>
<circle cx="106.9" cy="83.7" r=".45" fill="none" stroke="#f0f" stroke-width=".21"/>
<circle cx="143.9" cy="83.7" r=".45" fill="#f0f"/>
<circle cx="143.9" cy="83.7" r=".45" fill="none" stroke="#f0f" stroke-width=".21"/>
<circle cx="164.6" cy="83.7" r=".45" fill="#f0f"/>
<circle cx="164.6" cy="83.7" r=".45" fill="none" stroke="#f0f" stroke-width=".21"/>
<circle cx="35.2" cy="116.1" r=".45" fill="#f0f"/>
<circle cx="35.2" cy="116.1" r=".45" fill="none" stroke="#f0f" stroke-width=".21"/>
<circle cx="35.2" cy="113.7" r=".45" fill="#f0f"/>
<circle cx="35.2" cy="113.7" r=".45" fill="none" stroke="#f0f" stroke-width=".21"/>
<circle cx="56" cy="113.7" r=".45" fill="#f0f"/>
<circle cx="56" cy="113.7" r=".45" fill="none" stroke="#f0f" stroke-width=".21"/>
<circle cx="56" cy="116.1" r=".45" fill="#f0f"/>
<circle cx="56" cy="116.1" r=".45" fill="none" stroke="#f0f" stroke-width=".21"/>
<circle cx="56" cy="118.3" r=".45" fill="#f0f"/>
<circle cx="56" cy="118.3" r=".45" fill="none" stroke="#f0f" stroke-width=".21"/>
<circle cx="35.2" cy="118.3" r=".45" fill="#f0f"/>
<circle cx="35.2" cy="118.3" r=".45" fill="none" stroke="#f0f" stroke-width=".21"/>
<circle cx="46.8" cy="132.2" r=".45" fill="#f0f"/>
<circle cx="46.8" cy="132.2" r=".45" fill="none" stroke="#f0f" stroke-width=".21"/>
<text font-size="2.5" x="186.9" y="71">AGND</text>
<g font-size="2.1" fill="#000080">
<text x="228.3" y="15.1">J11</text>
<text x="228.3" y="17.4">30340-5002HB</text>
<text x="42.2" y="71.8">J12</text>
<text x="79.2" y="71.8">J13</text>
<text x="113.8" y="71.8">J14</text>
<text x="150.8" y="71.8">J15</text>
<text x="228.3" y="77.5">J16</text>
<text x="228.3" y="79.8">10129381-906002BLF</text>
<text x="42.2" y="94.9">HEADER 4X2</text>
<text x="79.2" y="94.9">HEADER 4X2</text>
<text x="113.8" y="94.9">HEADER 4X2</text>
<text x="150.8" y="94.9">HEADER 4X2</text>
<text x="42.2" y="104.1">J17</text>
<text x="79.2" y="107.8">J19</text>
<text x="102.3" y="107.8">J20</text>
<text x="125.4" y="107.8">J21</text>
<text x="148.5" y="107.8">J22</text>
<text x="210.9" y="107.6">J18</text>
<text x="79.2" y="110.6">CON3</text>
<text x="102.3" y="110.6">CON3</text>
<text x="125.4" y="110.6">CON3</text>
<text x="148.5" y="110.6">CON3</text>
<text x="273.3" y="118">R18</text>
<text x="259.5" y="122.6">R19</text>
<text x="259.5" y="124.9">3k3</text>
<text x="273.3" y="120.3">2k2</text>
<text x="42.2" y="127.2">HEADER 4X2</text>
<text x="210.9" y="126.3">CON5</text>
<text x="259.2" y="134.2">C4</text>
<text x="259.2" y="136.2">1n</text>
<text x="222.5" y="148">R20</text>
<text x="273.3" y="148">R21</text>
<text x="49.1" y="154.9">J24</text>
<text x="143.9" y="154.9">J23</text>
<text x="208.6" y="152.7">R22</text>
<text x="208.6" y="154.9">3k3</text>
<text x="222.5" y="150.3">2k2</text>
<text x="259.5" y="152.7">R23</text>
<text x="259.5" y="154.9">3k3</text>
<text x="273.3" y="150.3">2k2</text>
<text x="143.9" y="157.3">CON1</text>
<text x="143.9" y="159.6">J25</text>
<text x="143.9" y="161.9">CON1</text>
<text x="143.9" y="164.2">J26</text>
<text x="143.9" y="166.5">CON1</text>
<text x="208.4" y="164.2">C5</text>
<text x="208.4" y="166.3">1n</text>
<text x="259.2" y="164.2">C6</text>
<text x="259.2" y="166.3">1n</text>
<text x="143.9" y="173.4">J28</text>
<text x="143.9" y="168.8">J27</text>
<text x="143.9" y="171.1">CON1</text>
<text x="143.9" y="175.8">CON1</text>
<text x="143.9" y="178.1">J29</text>
<text x="49.1" y="180.4">HEADER 5X2</text>
<text x="143.9" y="182.7">J30</text>
<text x="143.9" y="185">CON1</text>
<text x="143.9" y="180.4">CON1</text>
</g>
<g font-size="2.1">
<text x="173.5" y="21.8">PWMAL</text>
<text x="212.8" y="20.8">1</text>
<text x="212.8" y="23.1">3</text>
<text x="228.7" y="20.8">2</text>
<text x="228.7" y="23.1">4</text>
<text x="259.5" y="21.8">PWMAH</text>
<text x="173.5" y="24.1">PWMBL</text>
<text x="173.5" y="26.4">PWMCL</text>
<text x="212.8" y="25.4">5</text>
<text x="212.8" y="27.7">7</text>
<text x="228.7" y="25.4">6</text>
<text x="228.7" y="27.7">8</text>
<text x="259.5" y="24.1">PWMBH</text>
<text x="259.5" y="26.4">PWMCH</text>
<text x="211.6" y="32.3">11</text>
<text x="211.6" y="34.7">13</text>
<text x="212.8" y="30">9</text>
<text x="228.7" y="30">10</text>
<text x="228.7" y="32.3">12</text>
<text x="228.7" y="34.7">14</text>
<text x="211.6" y="37">15</text>
<text x="211.6" y="39.3">17</text>
<text x="211.6" y="41.6">19</text>
<text x="228.7" y="37">16</text>
<text x="228.7" y="39.3">18</text>
<text x="228.7" y="41.6">20</text>
<text x="211.6" y="43.9">21</text>
<text x="211.6" y="46.2">23</text>
<text x="228.7" y="43.9">22</text>
<text x="228.7" y="46.2">24</text>
<text x="211.6" y="48.5">25</text>
<text x="211.6" y="50.8">27</text>
<text x="211.6" y="53.1">29</text>
<text x="228.7" y="48.5">26</text>
<text x="228.7" y="50.8">28</text>
<text x="228.7" y="53.1">30</text>
<text x="259.5" y="51.9">TEMP_NTC</text>
<text x="170.5" y="58.8">I_PHASE_B</text>
<text x="211.6" y="55.5">31</text>
<text x="211.6" y="57.8">33</text>
<text x="228.7" y="55.5">32</text>
<text x="228.7" y="57.8">34</text>
<text x="259.9" y="54.4">VBUS_LOW</text>
<text x="259.9" y="56.7">I_PHASE_C</text>
<text x="259.9" y="59">I_PHASE_A</text>
<text x="44.5" y="64.8">+10V</text>
<text x="81.5" y="64.8">+5V</text>
<text x="116.2" y="64.8">+3V3</text>
<text x="153.1" y="64.8">VDD</text>
<text x="170.5" y="63.4">V_PHASE_B</text>
<text x="170.5" y="61.1">V_GND</text>
<text x="211.6" y="60.1">35</text>
<text x="211.6" y="62.4">37</text>
<text x="211.6" y="64.7">39</text>
<text x="228.7" y="60.1">36</text>
<text x="228.7" y="62.4">38</text>
<text x="228.7" y="64.7">40</text>
<text x="259.9" y="63.7">V_PHASE_A</text>
<text x="259.9" y="61.3">V_PHASE_C</text>
<text x="273.3" y="60.2">AVDD</text>
<text x="199.3" y="76.4">+5V</text>
<text x="247.9" y="76.4">+10V</text>
<text x="39.4" y="78.6">2</text>
<text x="39.4" y="80.9">4</text>
<text x="39.4" y="83.2">6</text>
<text x="50.7" y="78.6">1</text>
<text x="50.7" y="80.9">3</text>
<text x="50.7" y="83.2">5</text>
<text x="76.4" y="78.6">2</text>
<text x="76.4" y="80.9">4</text>
<text x="76.4" y="83.2">6</text>
<text x="87.7" y="78.6">1</text>
<text x="87.7" y="80.9">3</text>
<text x="87.7" y="83.2">5</text>
<text x="111.1" y="78.6">2</text>
<text x="111.1" y="80.9">4</text>
<text x="111.1" y="83.2">6</text>
<text x="122.4" y="78.6">1</text>
<text x="122.4" y="80.9">3</text>
<text x="122.4" y="83.2">5</text>
<text x="148.1" y="78.6">2</text>
<text x="148.1" y="80.9">4</text>
<text x="148.1" y="83.2">6</text>
<text x="159.3" y="78.6">1</text>
<text x="159.3" y="80.9">3</text>
<text x="159.3" y="83.2">5</text>
<text x="215.1" y="83.2">1</text>
<text x="228.7" y="83.2">2</text>
<text x="39.4" y="85.5">8</text>
<text x="50.7" y="85.5">7</text>
<text x="76.4" y="85.5">8</text>
<text x="87.7" y="85.5">7</text>
<text x="111.1" y="85.5">8</text>
<text x="122.4" y="85.5">7</text>
<text x="148.1" y="85.5">8</text>
<text x="159.3" y="85.5">7</text>
<text x="187.8" y="85.6">+3V3</text>
<text x="215.1" y="85.5">3</text>
<text x="215.1" y="87.8">5</text>
<text x="228.7" y="85.5">4</text>
<text x="228.7" y="87.8">6</text>
<text x="252.5" y="85.6">+10V</text>
<text x="39.4" y="110.9">2</text>
<text x="39.4" y="113.2">4</text>
<text x="50.7" y="110.9">1</text>
<text x="50.7" y="113.2">3</text>
<text x="217.1" y="113.2">4</text>
<text x="217.1" y="110.9">5</text>
<text x="268.7" y="111">VDD</text>
<text x="39.4" y="115.6">6</text>
<text x="39.4" y="117.9">8</text>
<text x="50.7" y="115.6">5</text>
<text x="50.7" y="117.9">7</text>
<text x="81" y="118.9" transform="rotate(-90 81 118.9)">1</text>
<text x="83.3" y="118.9" transform="rotate(-90 83.3 118.9)">2</text>
<text x="85.6" y="118.9" transform="rotate(-90 85.6 118.9)">3</text>
<text x="104.1" y="118.9" transform="rotate(-90 104.1 118.9)">1</text>
<text x="106.4" y="118.9" transform="rotate(-90 106.4 118.9)">2</text>
<text x="108.7" y="118.9" transform="rotate(-90 108.7 118.9)">3</text>
<text x="127.2" y="118.9" transform="rotate(-90 127.2 118.9)">1</text>
<text x="129.5" y="118.9" transform="rotate(-90 129.5 118.9)">2</text>
<text x="131.8" y="118.9" transform="rotate(-90 131.8 118.9)">3</text>
<text x="150.3" y="118.9" transform="rotate(-90 150.3 118.9)">1</text>
<text x="152.6" y="118.9" transform="rotate(-90 152.6 118.9)">2</text>
<text x="154.9" y="118.9" transform="rotate(-90 154.9 118.9)">3</text>
<text x="217.1" y="117.9">2</text>
<text x="217.1" y="115.6">3</text>
<text x="217.1" y="120.2">1</text>
<text x="217.8" y="141.1">VDD</text>
<text x="268.7" y="141.1">VDD</text>
<text x="136.5" y="154.9">1</text>
<text x="46.4" y="161.8">2</text>
<text x="60" y="161.8">1</text>
<text x="136.5" y="159.5">1</text>
<text x="46.4" y="164.1">4</text>
<text x="46.4" y="166.4">6</text>
<text x="60" y="164.1">3</text>
<text x="60" y="166.4">5</text>
<text x="136.5" y="164.1">1</text>
<text x="45.2" y="171">10</text>
<text x="46.4" y="168.7">8</text>
<text x="60" y="168.7">7</text>
<text x="60" y="171">9</text>
<text x="136.5" y="173.4">1</text>
<text x="136.5" y="168.7">1</text>
<text x="136.5" y="178">1</text>
<text x="136.5" y="182.6">1</text>
<text x="203.8" y="181.8">Title</text>
<text x="213" y="184.1">&lt;Title&gt;</text>
<text x="203.8" y="188.7">Size</text>
<text x="206.1" y="191">A4</text>
<text x="213" y="188.7">Document Number</text>
<text x="213" y="191">&lt;Doc&gt;</text>
<text x="280" y="188.7">Rev</text>
<text x="282.3" y="191">&lt;RevCode</text>
<text x="203.8" y="195.6">Date:</text>
<text x="215.8" y="195.6">Wednesday, July 20, 2022</text>
<text x="250" y="195.6">Sheet</text>
<text x="261.5" y="195.6">4</text>
<text x="268.5" y="195.6">of</text>
<text x="275.4" y="195.6">9</text>
</g>
<g font-size="2.1" fill="#004080">
<text x="216.7" y="22.3">1</text>
<text x="224.8" y="22.3">2</text>
<text x="216.7" y="24.6">3</text>
<text x="216.7" y="26.9">5</text>
<text x="216.7" y="29.2">7</text>
<text x="224.8" y="24.6">4</text>
<text x="224.8" y="26.9">6</text>
<text x="224.8" y="29.2">8</text>
<text x="216.7" y="31.5">9</text>
<text x="216.7" y="33.8">11</text>
<text x="223.6" y="31.5">10</text>
<text x="223.6" y="33.8">12</text>
<text x="216.7" y="36.2">13</text>
<text x="216.7" y="38.4">15</text>
<text x="216.7" y="40.8">17</text>
<text x="223.6" y="36.2">14</text>
<text x="223.6" y="38.4">16</text>
<text x="223.6" y="40.8">18</text>
<text x="216.7" y="43.1">19</text>
<text x="216.7" y="45.4">21</text>
<text x="216.7" y="47.7">23</text>
<text x="223.6" y="43.1">20</text>
<text x="223.6" y="45.4">22</text>
<text x="223.6" y="47.7">24</text>
<text x="216.7" y="50">25</text>
<text x="216.7" y="52.3">27</text>
<text x="223.6" y="50">26</text>
<text x="223.6" y="52.3">28</text>
<text x="216.7" y="54.6">29</text>
<text x="216.7" y="56.9">31</text>
<text x="216.7" y="59.3">33</text>
<text x="223.6" y="54.6">30</text>
<text x="223.6" y="56.9">32</text>
<text x="223.6" y="59.3">34</text>
<text x="216.7" y="61.6">35</text>
<text x="216.7" y="63.9">37</text>
<text x="223.6" y="61.6">36</text>
<text x="223.6" y="63.9">38</text>
<text x="216.7" y="66.2">39</text>
<text x="223.6" y="66.2">40</text>
<text x="219" y="84.7">1</text>
<text x="219" y="87">3</text>
<text x="219" y="89.3">5</text>
<text x="224.8" y="84.7">2</text>
<text x="224.8" y="87">4</text>
<text x="224.8" y="89.3">6</text>
</g>
<g font-size="2.1" fill="#f00">
<text x="179.2" y="29.2">I2C_SDA</text>
<text x="254.8" y="28.7">I2C_SCL</text>
<text x="168.8" y="35.7">LED_RGB_GREEN</text>
<text x="182.5" y="33.4">MISO</text>
<text x="183.9" y="31.5">RX</text>
<text x="254.8" y="35.7">LED_RGB_RED</text>
<text x="254.8" y="33.4">MOSI</text>
<text x="254.8" y="31.1">TX</text>
<text x="182.2" y="40.3">SW2</text>
<text x="190.6" y="36.8">SPI_CS2</text>
<text x="190.6" y="41.4">HALL_B</text>
<text x="246" y="41.4">HALL_A</text>
<text x="254.8" y="38">LED_RGB_BLUE</text>
<text x="254.8" y="40.3">SW1</text>
<text x="183.9" y="47.7">SCK</text>
<text x="190.6" y="43.7">SPI_CS1</text>
<text x="246" y="43.7">HALL_C VDD</text>
<text x="190.6" y="50.9">INT</text>
<text x="190.6" y="48.6">GPIO</text>
<text x="173" y="54.2">ANALOG_POT</text>
<text x="182.2" y="56.5">RST</text>
<text x="195.2" y="85.3">HALL_VOLTAGE</text>
<text x="234.5" y="85.3">HALL_VOLTAGE</text>
<text x="222.9" y="110.7">HALL_VOLTAGE</text>
<text x="222.9" y="113.1">HALL_A_UNFIL</text>
<text x="222.9" y="115.4">HALL_B_UNFIL</text>
<text x="222.9" y="117.7">HALL_C_UNFIL</text>
<text x="90.7" y="125.8">LCD_CS2</text>
<text x="113.8" y="125.8">NRF_CS</text>
<text x="136.9" y="125.8">NRF_INT</text>
<text x="160.1" y="125.8">NRF_CE</text>
<text x="91.2" y="129.2">SPI_CS2</text>
<text x="112" y="129.2">SPI_CS1</text>
<text x="135.1" y="129.5">INT</text>
<text x="158.2" y="129.5">GPIO</text>
<text x="239.1" y="127">HALL_A_UNFIL</text>
<text x="276.1" y="127">HALL_A</text>
<text x="90.7" y="135.1">LCD_BLK</text>
<text x="113.8" y="135.1">LCD_CS1</text>
<text x="136.9" y="135.1">LCD_RST</text>
<text x="160.1" y="135.1">LCD_DC</text>
<text x="116.6" y="154.7">I_PHASE_A</text>
<text x="116.6" y="159.3">I_PHASE_B</text>
<text x="188.3" y="157">HALL_C_UNFIL</text>
<text x="225.3" y="157">HALL_C</text>
<text x="239.1" y="157">HALL_B_UNFIL</text>
<text x="276.1" y="157">HALL_B</text>
<text x="31.1" y="164.1">PWMAL</text>
<text x="31.1" y="166.5">PWMBL</text>
<text x="70.4" y="164.1">PWMAH</text>
<text x="70.4" y="166.5">PWMBH</text>
<text x="116.6" y="163.9">I_PHASE_C</text>
<text x="31.1" y="168.7">PWMCL</text>
<text x="31.1" y="170.9">I2C_SCL</text>
<text x="70.4" y="168.7">PWMCH</text>
<text x="70.4" y="170.9">I2C_SDA</text>
<text x="116.6" y="168.5">V_PHASE_A</text>
<text x="116.6" y="173.2">V_PHASE_B</text>
<text x="116.6" y="177.8">V_PHASE_C</text>
<text x="116.6" y="182.4">V_GND</text>
</g>
<g font-size="1.7">
<text x="47.9" y="9.1">5</text>
<text x="101" y="9.1">4</text>
<text x="154.1" y="9.1">3</text>
<text x="207.3" y="9.1">2</text>
<text x="260.4" y="9.1">1</text>
<text x="19.6" y="34.5">D</text>
<text x="287.6" y="34.5">D</text>
<text x="19.6" y="81.1">C</text>
<text x="287.6" y="81.1">C</text>
<text x="19.6" y="127.6">B</text>
<text x="287.6" y="127.6">B</text>
<text x="19.6" y="174.2">A</text>
<text x="287.6" y="174.2">A</text>
<text x="47.9" y="197.8">5</text>
<text x="101" y="197.8">4</text>
<text x="154.1" y="197.8">3</text>
<text x="207.3" y="197.8">2</text>
<text x="260.4" y="197.8">1</text>
</g>
</svg>
